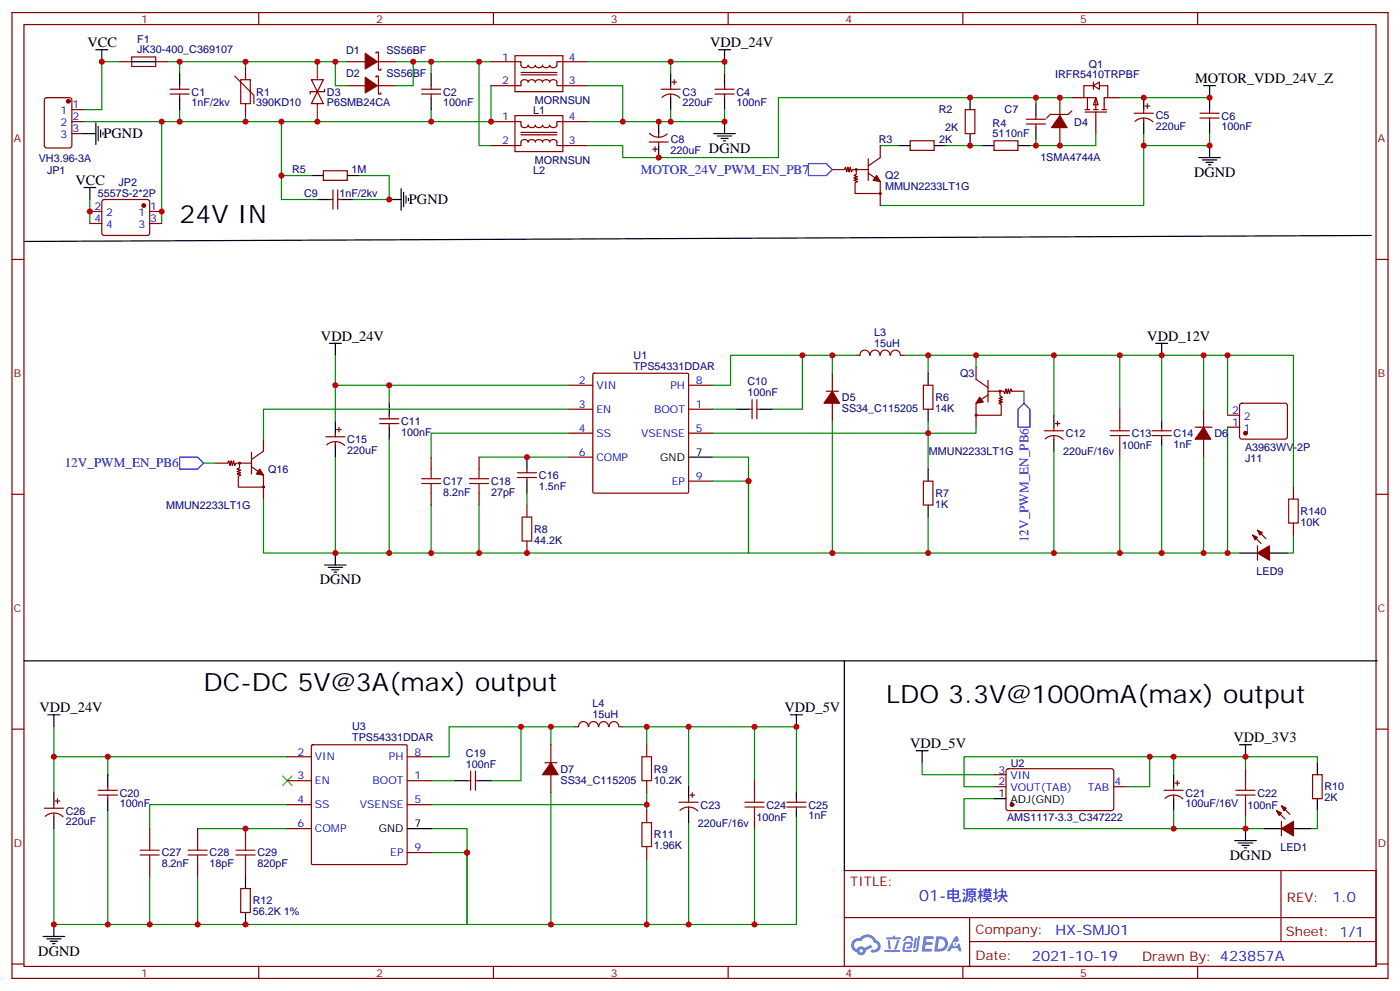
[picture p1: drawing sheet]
<svg xmlns="http://www.w3.org/2000/svg" width="412mm" height="292mm" viewBox="0 0 412 292" stroke-linecap="round" stroke-linejoin="round" font-family="sans-serif">
<g fill="none" stroke="#870000" stroke-width=".35">
<path d="M3.5 3.7h405.4v284.3h-405.4zM7.1 7.2h398.2v277.3h-398.2zM76.2 3.7v3.5M145.3 3.7v3.5M214.5 3.7v3.5M283.6 3.7v3.5M352.8 3.7v3.5M3.5 76.4h3.6M405.3 76.4h3.6M3.5 145.5h3.6M405.3 145.5h3.6M3.5 214.7h3.6"/>
<path d="M405.3 214.7h3.6M248.7 256.3h156.6v28.2h-156.6zM377.3 256.3v20.9M248.7 270.1h156.5M285.6 277.2h119.6M285.6 270.1v14.2M3.5 283.8h3.6M76.2 284.5v3.5M145.3 284.5v3.5M214.5 284.5v3.5M283.6 284.5v3.5M352.8 284.5v3.5"/>
<path d="M405.3 283.8h3.6"/>
</g>
<g fill="#5487ff">
<path d="M272.1 275.6h2.6l.3 .2-.1 .6h-2l-.1 1h1.6l.4 .4-.4 .3h-1.7l-.2 1.2 1.8 .1 .3 .3-.2 .4h-2.9z"/>
<path d="M281.4 275.7h.7l.4 1.3-.7 .3a.74 .74 0 0 0-1.1 .3 .74 .74 0 0 0 .5 1.1 .74 .74 0 0 0 .9-.7l.5-.3 .7 2.4h-.9l-.2-1h-1.9l-.5 1h-.9z"/>
<path d="M269.5 276.1h.6l-.4 2.9a.31 .31 0 0 1-.3 .3 .31 .31 0 0 1-.3-.3z"/>
<path d="M270.4 275.6h.6l-.5 4a.89 .89 0 0 1-.7 .7 .89 .89 0 0 1-.9-.3l1-.5z"/>
<path d="M266.8 275.8l.6-.2 1.2 .1 .5 1.3-.6 .1-.4-.9-1 .1a.95 .95 0 0 1-1 .8l-.1-.2z"/>
<path d="M266.4 277.5l1.8-.2a1.04 1.04 0 0 1 .6 1.1 1.04 1.04 0 0 1-.8 .9h-.7a.29 .29 0 0 1-.3-.4 .29 .29 0 0 1 .3-.2h.7l.2-.8h-1.4l-.4 1.7 1.9 .1a.29 .29 0 0 1 .3 .3 .29 .29 0 0 1-.3 .3h-2l-.4-.3 .2-2.1z"/>
<path d="M260.5 279.7h4.4a.3 .3 0 0 1 .3 .3 .3 .3 0 0 1-.3 .3h-4.3z"/>
<path d="M264.3 276.8h.6l-.5 1.6a1.02 1.02 0 0 1-.7 1.2l-.2-.3z"/>
<path d="M261.5 276.8h.6l.3 2.4-.3 .3-.3-.2z"/>
<path d="M261.1 276h1.9l.2-.5h.5l-.1 .5h1.5a.29 .29 0 0 1 .3 .3 .29 .29 0 0 1-.3 .3h-3.9z"/>
<path d="M275.8 275.6l-.6 4.5h1.4a2.27 2.27 0 0 0 2.7-2.3 2.27 2.27 0 0 0-2.7-2.2zM276.6 276.4a1.5 1.5 0 0 1 1.8 1.6 1.5 1.5 0 0 1-1.9 1.3h-.3z"/>
<path d="M251.4 276.8a2.09 2.09 0 0 0 1 3.5 1.37 1.37 0 0 0 1.5 .9 1.37 1.37 0 0 0 1.1-1.4l2-1-.5-.7-1.8 1a1.4 1.4 0 0 0-2.3 .4 1.32 1.32 0 0 1-.6-1.9 1.32 1.32 0 0 1 1.9-.4 2.02 2.02 0 0 1 2-1.3 2.02 2.02 0 0 1 1.8 1.6 1.09 1.09 0 0 1 1.1 1.4 1.09 1.09 0 0 1-1.6 .7 .41 .41 0 0 0-.5 .3 .41 .41 0 0 0 .4 .5 1.89 1.89 0 0 0 2.4-1.2 1.89 1.89 0 0 0-1.2-2.4 2.98 2.98 0 0 0-5-.6l-1 .1zM253.2 279.9a.52 .52 0 0 1 1 0 .52 .52 0 0 1-1 0z"/>
<circle cx="281.4" cy="277.9" r=".28"/>
</g>
<path d="M83.3 228.4l2.8 2.8M86.1 228.4l-2.8 2.8" fill="none" stroke="#3c3" stroke-width=".35"/>
<g fill="none" stroke="#000" stroke-width=".35">
<path d="M28.2 14.6h3.5M30 14.6v3.6M211.7 14.6h3.5M213.4 14.6v3.6M24.7 39.3h3.5M28.2 36.2v6.3M28.9 37.2v4.3M29.6 38.3v2.1M30.3 39v.7M52.9 21.7v3.5M52.9 28.8v3.5M127 21.7v3.5"/>
<path d="M127 28.8v3.5M210.3 39.3h6.3M213.4 21.7v3.5M213.4 28.8v3.5M213.4 35.8v3.5M211.3 40h4.2M212.4 40.7h2.1M213.1 41.5h.7M403.9 69.3l-396.8 1.8M248.7 194.6v61.7M14.1 210.4h3.5M15.9 210.4v3.6"/>
<path d="M232.8 210.4h3.6M234.6 210.4v3.6M365.1 219.3h3.6M366.9 219.3v3.5M31.7 228.1v3.5M31.7 235.1v3.6M134.1 229.8h3.5M141.1 229.8h3.5M202.8 231.6v3.5M202.8 238.7v3.5M234.6 233.4v1.7M234.6 238.7v1.7"/>
<path d="M269.9 221h3.5M271.6 221v3.5M292.8 235.1h3.5M345.7 228.1v3.5M345.7 235.1v3.6M72.3 258.1v3.5M119.9 243.9h7.1M363.7 247.5h6.4M364.8 248.2h4.2M365.8 248.9h2.1M366.5 249.6h.7M366.9 243.9v3.6"/>
<path d="M12.7 275.7h6.3M13.8 276.4h4.2M14.8 277.1h2.1M15.5 277.8h.7M15.9 272.2v3.5M72.3 268.6v3.6"/>
</g>
<g fill="none" stroke="#870000" stroke-width=".35">
<path d="M72.3 19.9v3.6M102.3 18.2h5.3M110.8 15.7v-.4h.7v5.3h.7v-.3M111.1 18.2h5.3M13.3 29l.5-.2h6.7l.6 .4 .1 13.7-.5 .6-6.9 .1-.7-.5v-13.6zM21.2 32.3h3.5M21.2 35.8h3.5M21.2 39.3h3.5M50.1 27.7h5.6M50.1 26.3h5.6M52.9 25.2v1.1M52.9 27.7v1.1"/>
<path d="M69.1 22.4l5.7 5.6v2.5M72.3 30.5v3.5M91.7 23.5h3.5l-1.7 3.5zM93.5 27l1.7 3.5h-3.5zM95.6 26.3v.7h-4.2v.7M124.2 27.7h5.6M124.2 26.3h5.6M127 25.2v1.1M127 27.7v1.1M210.6 27.7h5.7M210.6 26.3h5.7M213.4 25.2v1.1"/>
<path d="M213.4 27.7v1.1M91.8 219.4l.3-.1h27.5l.3 .1v34.8l-.1 .3h-27.7l-.3-.2zM162.3 219.3v5.2M190.5 219.3v3.5M28.9 234.1h5.7M28.9 232.7h5.7M31.7 231.6v1.1M31.7 234.1v1M84.7 229.8h7M84.7 222.8h7M84.7 236.9h7M119.9 229.8h7.1"/>
<path d="M119.9 222.8h7.1M119.9 236.9h7.1M137.6 229.8h1M138.6 227v5.7M140.1 229.8h1M140.1 227v5.7M160.5 224.5h3.5M162.3 228.1v5.3M190.5 229.8v3.6M190.5 238.7v3.5M200 236.2h5.7M200.3 238.6a3.8 3.8 0 0 1 5.3 .1"/>
<path d="M202.8 235.1v1.1M202.8 237.6v1.1M203.2 234.1h1.4M203.9 233.4v1.4M222.2 229.8v3.6M231.8 236.2h5.6M231.8 237.6h5.6M234.6 235.1v1.1M234.6 237.6v1.1M292.8 231.6h3.5M292.8 228.1h3.5M296.6 226.5l.4-.2 30.7 .1 .4 .6-.1 11.2-.6 .5-30.6-.1-.5-.7v-10.9z"/>
<path d="M328.1 231.6h3.5M342.9 232.7h5.6M343.2 235a3.8 3.8 0 0 1 5.2 .2M345.7 231.6v1.1M345.7 234.1v1M346.1 230.5h1.4M346.8 229.8v1.4M366.9 226.3v3.5M366.9 236.9v3.5M84.7 243.9h7M119.9 251h7.1M190.5 249.2v3.6"/>
<path d="M222.2 240.4v3.5M70.9 261.6h2.8v7h-2.8z"/>
</g>
<g fill="none" stroke="#008700" stroke-width=".35">
<path d="M35.3 18.2h-5.3v14.1h-5.3M49.4 18.2h44.1v1.7M52.9 18.2v3.5M72.3 18.2v1.7M93.5 18.2h8.8M116.4 18.2h28.2M127 18.2v3.5M141.1 18.2v24.7h3.5M172.9 18.2h40.5v3.5M52.9 32.3v3.5M72.3 34v1.8M93.5 35.8h33.5"/>
<path d="M93.5 34v1.8h-68.8M127 32.3v3.5M144.6 25.2v10.6h-17.6M172.9 25.2h10.5v10.6h-10.5M213.4 32.3v3.5h-30M15.9 214v8.8M153.5 214v15.8h-8.9M162.3 214v5.3M169.3 214h-37v8.8h-5.3M183.4 214h7.1v5.3M190.5 214h12.3v17.6M202.8 214h31.8v19.4"/>
<path d="M222.2 214v15.8M31.7 222.8v5.3M31.7 238.7v33.5M84.7 236.9h-40.6v7M84.7 222.8h-68.8v10.6M127 236.9h63.5M127 229.8h7.1M162.3 233.4v38.8M190.5 233.4v5.3M292.8 231.6h-8.8v-8.8h54.7v8.8h-7.1M292.8 235.1h-8.8v8.8h82.9v-3.5M338.7 222.8h28.2v3.5"/>
<path d="M345.7 222.8v5.3M345.7 238.7v5.2M15.9 243.9v28.3h121.7v-21.2h-10.6M44.1 258.1v14.1M58.2 258.1v14.1M58.2 243.9h26.5M127 243.9h10.6v28.3h24.7M190.5 252.8v19.4h-28.2M202.8 242.2v30h-12.3M222.2 243.9v28.3M234.6 240.4v31.8h-31.8"/>
</g>
<g fill="#870000" stroke="#870000" stroke-width=".35">
<path d="M162.3 224.5l2.1 3.6h-4.6z"/>
<path d="M107.6 15.7l3.5 2.5-3.5 2.1z"/>
<circle cx="298.1" cy="236.9" r=".53"/>
<circle cx="20.1" cy="29.8" r=".53"/>
</g>
<path d="M70.9 23.5h2.8v7h-2.8zM189.1 222.8h2.8v7h-2.8zM219.4 237.6h5.7M219.4 236.2h5.7M222.2 233.4v2.8M222.2 237.6v2.8M364.1 234.1h5.6M364.1 232.7h5.6M366.9 229.8v2.9M366.9 234.1v2.8M189.1 242.2h2.8v7h-2.8z" fill="none" stroke="#a10000" stroke-width=".35"/>
<path d="M93.5 19.9v3.6M93.5 30.5v3.5" fill="none" stroke="#8c2424" stroke-width=".35"/>
<g fill="#fff" stroke="#870000" stroke-width=".35">
<path d="M322.8 28.8l.7 2.1h-1.4z"/>
<path d="M322.1 25.2l1.7-1v2.1z"/>
</g>
<g fill="none" stroke="#870000" stroke-width=".35">
<path d="M35.3 18.2h3.5M45.9 18.2h3.5M144.6 18.2h8.9v1a1.15 1.15 0 0 0 1 .7 1.15 1.15 0 0 0 1.1-.7 1.15 1.15 0 0 0 1 .7 1.15 1.15 0 0 0 1.1-.7 1.15 1.15 0 0 0 1 .7 1.15 1.15 0 0 0 1.1-.7 1.15 1.15 0 0 0 1.1 .7 1.15 1.15 0 0 0 1-.7 1.15 1.15 0 0 0 1.1 .7 1.15 1.15 0 0 0 1-.7v-1h8.9M151.7 16.4h14.1v10.6h-14.1zM102.3 25.2h5.3M110.8 22.8v-.4h.7v5.3h.7v-.4M111.1 25.2h5.3M144.6 25.2h8.9v-1a1.15 1.15 0 0 1 1-.7 1.15 1.15 0 0 1 1.1 .7 1.15 1.15 0 0 1 1-.7 1.15 1.15 0 0 1 1.1 .7 1.15 1.15 0 0 1 1.1-.7 1.15 1.15 0 0 1 1 .7 1.15 1.15 0 0 1 1.1-.7 1.15 1.15 0 0 1 1 .7 1.15 1.15 0 0 1 1.1-.7 1.15 1.15 0 0 1 1 .7v1h8.9M144.6 35.8h8.9v1.1a1.15 1.15 0 0 0 1 .7 1.15 1.15 0 0 0 1.1-.7 1.15 1.15 0 0 0 1 .7 1.15 1.15 0 0 0 1.1-.7 1.15 1.15 0 0 0 1 .7 1.15 1.15 0 0 0 1.1-.7 1.15 1.15 0 0 0 1.1 .7 1.15 1.15 0 0 0 1-.7 1.15 1.15 0 0 0 1.1 .7 1.15 1.15 0 0 0 1-.7v-1.1h8.9M151.7 34h14.1v10.6h-14.1zM153.5 21.3h10.5M153.5 22h10.5"/>
<path d="M153.5 39h10.5M153.5 39.7h10.5M191.3 39.3a3.8 3.8 0 0 0 5.3 .1M194 39.3v1.1M194.7 26.3h5.7M195 28.7a3.8 3.8 0 0 1 5.3 .1M197.6 25.2v1.1M197.6 27.7v1.1M197.9 24.2h1.4M198.6 23.5v1.4M284.3 32.3h2.9v7h-2.9zM302.3 36.5h5.7"/>
<path d="M302.3 35.1h5.7M305.2 34v1.1M305.2 36.5v1.1M312.2 28.8v5.2M312.2 37.6v5.3M315.7 32.6l-1 1.1h-5.3l-1.1 1M315.7 28.8h3.6M319.3 28.8h3.5v3.5M319.6 33h6.4M319.6 32.3h1.4M320.3 28.8v3.5M322.1 25.2h-2.8v3.6"/>
<path d="M322.1 24.2v2.1M322.1 32.3h1.4M322.8 33v6.3M323.8 25.2h2.5v3.6h-1v3.5M324.6 32.3h1.4M326.3 28.8h3.5M334.1 33.3h5.6M334.4 35.7a3.8 3.8 0 0 1 5.2 .2M336.9 32.3v1M336.9 34.7v1.1M337.3 31.2h1.4M338 30.5v1.4"/>
<path d="M353.5 34.7h5.6M353.5 33.3h5.6M356.3 32.3v1M356.3 34.7v1.1M30.2 58.9l.5-.2h12.7l.5 .2 .2 .5-.1 9.5-.6 .4h-13l-.4-.7v-9.2zM95.2 50.3h7.1v2.8h-7.1zM97 58.7h1.1M98.1 55.9v5.7M99.5 55.9v5.7M99.5 58.7h1M144.6 42.9h8.9v-1.1a1.15 1.15 0 0 1 1-.7 1.15 1.15 0 0 1 1.1 .7 1.15 1.15 0 0 1 1-.7 1.15 1.15 0 0 1 1.1 .7 1.15 1.15 0 0 1 1.1-.7 1.15 1.15 0 0 1 1 .7 1.15 1.15 0 0 1 1.1-.7 1.15 1.15 0 0 1 1 .7 1.15 1.15 0 0 1 1.1-.7 1.15 1.15 0 0 1 1 .7v1.1h8.9M191.2 41.8h5.6"/>
<path d="M192.3 43.9h1.4M193 43.2v1.4M194 41.8v1.1M245.2 49.9h3.5l.4-.7 .3 1.4 .4-1.4 .3 1.4 .4-1.4 .3 1.4 .4-.7h4.6M252.2 49.9v1.4l-.7 .4 1.1 .3-1.1 .4 1.1 .3-1.1 .4 1.1 .3-.7 .4v3.2h7.4v-3.6l-3.5-2.4M255.8 46.7v6.4M259.3 42.9v3.5l-3.5 2.5M259.3 57v3.5M268.1 41.5h7.1v2.8h-7.1zM292.8 41.5h7.1v2.8h-7.1zM26.5 62.3h3.5M26.5 65.8h3.5"/>
<path d="M44.1 62.3h3.5M44.1 65.8h3.5M167.6 113.4h7M174.7 110.1l.3-.2h27.5l.3 .2v34.7l-.1 .3-27.7 .1-.3-.2zM202.8 113.4h7.1M221.5 117.7v5.6M223 117.7v5.6M243.4 115.2h3.5M245.2 109.9v5.3M245.2 118.7v5.3M256.1 104.6a1.41 1.41 0 0 0-1.4-1.5 1.41 1.41 0 0 0-1.4 1.5h-1.1M256.3 104.6a1.41 1.41 0 0 1 1.4-1.5 1.41 1.41 0 0 1 1.4 1.5"/>
<path d="M259.3 104.6a1.41 1.41 0 0 1 1.4-1.5 1.41 1.41 0 0 1 1.4 1.5M262.4 104.6a1.41 1.41 0 0 1 1.4-1.5 1.41 1.41 0 0 1 1.4 1.5M265.3 104.6h1M272 113.4h2.8v7.1h-2.8zM287.5 108.1v3.6l3.5 2.4M291 115.2h4.6l.4 .7 .3-1.4 .4 1.4 .3-1.4 .4 1.4 .3-1.4 .4 .7h3.5M291 112v6.4M294.6 115.2v1.4l.7 .3-1.1 .4 1.1 .4-1.1 .3 1.1 .4-1.1 .3 .7 .4v3.1h-7.4v-3.5l3.5-2.5M365.4 118.9l.4-.2h12.7l.5 .2 .2 .5v9.5l-.7 .4-12.9-.1-.5-.6v-9.2zM63.5 136.3h3.5l.4-.7 .3 1.5 .4-1.5 .3 1.5 .4-1.5 .3 1.5 .4-.8h4.6M70.6 136.3v1.5l-.8 .3 1.1 .4-1.1 .3 1.1 .4-1.1 .3 1.1 .4-.7 .3v3.2h7.4v-3.5l-3.5-2.5M74.1 133.2v6.3"/>
<path d="M77.6 129.3v3.5l-3.5 2.5M96 128.6h5.6M96.2 131a3.8 3.8 0 0 1 5.3 .1M98.8 127.5v1.1M98.8 130v1.1M99.1 126.5h1.4M99.8 125.8v1.4M111.8 124.7h5.7M111.8 123.3h5.7M114.7 122.2v1.1M114.7 124.7v1.1M127 134.6v3.5"/>
<path d="M141.1 134.6v3.5M152.4 139.2h5.6M155.2 138.1v1.1M167.6 120.5h7M167.6 127.5h7M167.6 134.6h7M202.8 120.5h7.1M202.8 127.5h7.1M220.5 120.5h1M223 120.5h1M287.5 122.2v3.6M307.6 126.8h5.7"/>
<path d="M307.9 129.2a3.8 3.8 0 0 1 5.3 .2M310.4 125.8v1M310.4 128.2v1.1M310.8 124.7h1.4M311.5 124v1.4M329.8 120.5v3.5M329.8 131.1v3.5M339.4 128.2h5.6M339.4 126.8h5.6M342.2 125.8v1M342.2 128.2v1.1M352.1 125.8h4.9"/>
<path d="M354.5 120.5v5.3M354.5 129.3v5.3M361.6 125.8h3.5M361.6 122.2h3.5M77.6 143.4v3.5M127 145.2v3.5M141.1 145.2v3.5M152.4 140.6h5.6M155.2 140.6v1M155.2 148.7v3.5M155.2 159.3v3.5M202.8 141.6h7.1"/>
<path d="M272 141.6h2.8v7.1h-2.8zM369 157.5l2.5 2.5M370.4 156.1l2.5 2.5M381 143.4v3.5M381 154v3.5M370.4 160.7v4.2M173.2 213.9a1.41 1.41 0 0 0-1.4-1.5 1.41 1.41 0 0 0-1.4 1.5l-1.1 .1M173.4 213.9a1.41 1.41 0 0 1 1.4-1.5 1.41 1.41 0 0 1 1.4 1.5M176.4 213.9a1.41 1.41 0 0 1 1.4-1.5 1.41 1.41 0 0 1 1.4 1.5M179.5 213.9a1.41 1.41 0 0 1 1.4-1.5 1.41 1.41 0 0 1 1.4 1.5M182.4 214h1M13.1 237.9h5.6"/>
<path d="M15.9 236.9v1M15.9 239.4v1M16.2 235.8h1.4M16.9 235.1v1.4M376.1 238.7l2.4 2.4M377.5 237.2l2.4 2.5M386.6 228.1h2.9v7h-2.9zM13.3 240.3a3.8 3.8 0 0 1 5.3 .2M44.1 243.9v3.6M44.1 254.5v3.6M58.2 243.9v3.6M58.2 254.5v3.6"/>
<path d="M72.3 243.9v3.6M72.3 254.5v3.6M377.5 241.8v4.3"/>
<circle cx="252.2" cy="49.9" r=".26"/>
<circle cx="259.3" cy="57" r=".26"/>
<circle cx="294.6" cy="115.2" r=".26"/>
<circle cx="70.6" cy="136.3" r=".26"/>
<circle cx="287.5" cy="122.2" r=".26"/>
<circle cx="77.6" cy="143.4" r=".26"/>
</g>
<g fill="none" stroke="#000" stroke-width=".35">
<path d="M38.8 18.2h7.1M194 35.8v3.5M197.6 21.7v3.5M197.6 28.8v3.5M285.8 28.8v3.5M285.8 39.3v3.6M305.2 30.5v3.5M305.2 37.6v3.5M336.9 28.8v3.5M336.9 35.8v3.5M354.5 25.2h3.6M356.3 25.2v7.1"/>
<path d="M356.3 35.8v3.5M24.7 55.2h3.5M26.5 55.2v3.5M91.7 51.7h3.5M93.5 58.7h3.5M100.5 58.7h3.6M102.3 51.7h3.5M114.7 58.7h3.5M118.2 55.6v6.3M118.9 56.6v4.3M119.6 57.7v2.1M120.3 58.4v.7"/>
<path d="M194 42.9v3.5M264.6 42.9h3.5M275.2 42.9h3.5M289.3 42.9h3.5M299.9 42.9h3.5M353.1 46.4h6.4M354.2 47.1h4.2M355.2 47.8h2.2M356 48.5h.7M356.3 42.9v3.5M97 101.1h3.5M98.8 101.1v3.5"/>
<path d="M114.7 118.7v3.5M273.4 109.9v3.5M340.4 101.1h3.6M342.2 101.1v3.5M98.8 124v3.5M98.8 131.1v3.5M114.7 125.8v3.5M155.2 134.6v3.5M202.8 134.6h7.1M217 120.5h3.5M224 120.5h3.5M273.4 120.5v3.5"/>
<path d="M273.4 138.1v3.5M310.4 122.2v3.6M310.4 129.3v3.5M342.2 124v1.8M342.2 129.3v1.8M155.2 141.6v3.6M273.4 148.7v3.5M95.6 166.3h6.4M96.7 167h4.2M97.7 167.7h2.1M98.4 168.5h.7M98.8 162.8v3.5"/>
<path d="M365.1 162.8h5.3M373.9 162.8h5.3M7.1 194.6h398.6M15.9 233.4v3.5M388.1 224.5v3.6M388.1 235.1v3.6M15.9 240.4v3.5M372.2 243.9h5.3M381 243.9h5.3"/>
</g>
<g fill="none" stroke="#008700" stroke-width=".35">
<path d="M98.8 18.2v7h3.5M121.7 18.2v7h-5.3M197.6 18.2v3.5M47.6 35.8v30M82.9 35.8v15.9M197.6 32.3v3.5M305.2 28.8v1.7M315.7 28.8h-86.4v17.6h-45.9v-3.5h-10.5M322.8 39.3v3.6h-19.4M329.8 28.8h26.5M336.9 39.3v3.6h19.4v-3.6M26.5 58.7v7.1"/>
<path d="M91.7 51.7h-8.8v7h10.6M105.8 51.7h8.9v7h-10.6M259.3 42.9h5.3M278.7 42.9h10.6M305.2 41.1v1.8M336.9 42.9v17.6h-77.6M98.8 104.6v8.8M114.7 113.4v5.3M167.6 113.4h-68.8v10.6M236.4 104.6v15.9h-8.9M245.2 104.6v5.3M252.2 104.6h-37v8.8h-5.3"/>
<path d="M266.3 104.6h7.1v5.3M273.4 104.6h37v17.6M287.5 104.6v3.5M301.6 115.2v3.5M310.4 104.6h31.8v19.4M329.8 104.6v15.9M342.2 104.6h19.4v17.6M354.5 104.6v15.9M361.6 104.6h19.4v38.8M60 136.3h3.5M98.8 134.6v28.2h121.7v-21.2h-10.6M114.7 129.3v33.5"/>
<path d="M141.1 134.6h26.5M167.6 127.5h-40.6v7.1M167.6 120.5h-90v8.8M209.9 134.6h10.6v28.2h24.7M209.9 120.5h7.1M245.2 124v38.8M273.4 124v14.1M287.5 125.8v1.7h-77.6M310.4 132.8v30h-37M329.8 134.6v28.2M342.2 131.1v31.7h-31.8M354.5 134.6v28.2"/>
<path d="M361.6 125.8v37h-19.4M77.6 146.9v15.9h21.2M127 148.7v14.1M141.1 148.7v14.1M155.2 145.2v3.5M273.4 152.2v10.6h-28.2M381 157.5v5.3h-1.8M361.6 162.8h3.5M271.6 224.5v3.6h21.2M366.9 222.8h21.2v1.7M388.1 238.7v5.2h-1.8M366.9 243.9h5.3"/>
</g>
<g fill="#870000" stroke="#870000" stroke-width=".35">
<path d="M312.2 34l2.1 3.6h-4.6z"/>
<path d="M258.2 51.7l1.1 1.7-2.1-.3z"/>
<path d="M377.5 243.9l3.5-2.1v4.3z"/>
<path d="M376.1 238.7l1.4 .7-.7 .7z"/>
<path d="M377.5 237.2l1.4 .7-.7 .8z"/>
<path d="M107.6 22.8l3.5 2.4-3.5 2.1z"/>
<path d="M245.2 115.2l2.1 3.5h-4.6z"/>
<path d="M76.6 138.1l1 1.8-2.1-.4z"/>
<path d="M354.5 125.8l2.2 3.5h-4.6z"/>
<path d="M288.6 116.9l1 1.5-2.1 .3z"/>
<path d="M370.4 162.8l3.5-2.1v4.2z"/>
<path d="M369 157.5l1.4 .7-.7 .7z"/>
<path d="M370.4 156.1l1.4 .7-.7 .7z"/>
<circle cx="366.9" cy="127.5" r=".53"/>
<circle cx="42.3" cy="60.5" r=".53"/>
</g>
<g fill="none" stroke="#a10000" stroke-width=".35">
<path d="M38.8 16.8h7.1v2.8h-7.1zM127 138.1v2.8M141.1 138.1v2.8M327 128.2h5.7M327 126.8h5.7M329.8 124v2.8M329.8 128.2v2.9M124.2 142.3h5.6M124.2 140.9h5.6M127 142.3v2.9M138.3 142.3h5.6M138.3 140.9h5.6"/>
<path d="M141.1 142.3v2.9M153.8 152.2h2.8v7.1h-2.8zM379.6 146.9h2.8v7.1h-2.8zM41.3 251.7h5.6M41.3 250.3h5.6M44.1 247.5v2.8M44.1 251.7v2.8M55.4 251.7h5.6M55.4 250.3h5.6M58.2 247.5v2.8M58.2 251.7v2.8M69.5 251.7h5.6"/>
<path d="M69.5 250.3h5.6M72.3 247.5v2.8M72.3 251.7v2.8"/>
</g>
<path d="M238.1 48.2h5.3l1.8 1.7-1.8 1.8h-5.3zM52.9 134.6h5.3l1.8 1.7-1.8 1.8h-5.3zM299.9 120.5l1.7-1.8 1.8 1.8v5.3h-3.5z" fill="none" stroke="#00f" stroke-width=".35"/>
<g fill="#c00">
<circle cx="72.3" cy="272.2" r=".88"/>
<circle cx="222.3" cy="272.2" r=".88"/>
<circle cx="137.6" cy="251" r=".88"/>
<circle cx="222.3" cy="214" r=".88"/>
<circle cx="190.5" cy="214" r=".88"/>
<circle cx="162.3" cy="214" r=".88"/>
<circle cx="153.5" cy="214" r=".88"/>
<circle cx="190.5" cy="236.9" r=".88"/>
<circle cx="190.5" cy="272.2" r=".88"/>
<circle cx="31.8" cy="222.8" r=".88"/>
<circle cx="15.9" cy="222.8" r=".88"/>
<circle cx="58.2" cy="272.2" r=".88"/>
<circle cx="44.1" cy="272.2" r=".88"/>
<circle cx="31.8" cy="272.2" r=".88"/>
<circle cx="338.7" cy="222.8" r=".88"/>
<circle cx="345.7" cy="222.8" r=".88"/>
<circle cx="345.7" cy="243.9" r=".88"/>
<circle cx="366.9" cy="243.9" r=".88"/>
<circle cx="366.9" cy="222.8" r=".88"/>
<circle cx="15.9" cy="272.2" r=".88"/>
<circle cx="162.3" cy="272.2" r=".88"/>
<circle cx="30" cy="18.2" r=".88"/>
<circle cx="127" cy="18.2" r=".88"/>
<circle cx="93.5" cy="18.2" r=".88"/>
<circle cx="72.3" cy="18.2" r=".88"/>
<circle cx="52.9" cy="35.8" r=".88"/>
<circle cx="72.3" cy="35.8" r=".88"/>
<circle cx="52.9" cy="18.2" r=".88"/>
<circle cx="93.5" cy="35.8" r=".88"/>
<circle cx="127" cy="35.8" r=".88"/>
<circle cx="234.6" cy="214" r=".88"/>
<circle cx="202.8" cy="214" r=".88"/>
<circle cx="202.8" cy="272.2" r=".88"/>
<circle cx="183.4" cy="35.8" r=".88"/>
<circle cx="213.4" cy="35.8" r=".88"/>
<circle cx="141.1" cy="18.2" r=".88"/>
<circle cx="213.4" cy="18.2" r=".88"/>
<circle cx="356.3" cy="42.9" r=".88"/>
<circle cx="356.3" cy="28.8" r=".88"/>
<circle cx="285.8" cy="42.9" r=".88"/>
<circle cx="312.2" cy="42.9" r=".88"/>
<circle cx="305.2" cy="42.9" r=".88"/>
<circle cx="305.2" cy="28.8" r=".88"/>
<circle cx="285.8" cy="28.8" r=".88"/>
<circle cx="336.9" cy="42.9" r=".88"/>
<circle cx="312.2" cy="28.8" r=".88"/>
<circle cx="114.7" cy="58.7" r=".88"/>
<circle cx="121.7" cy="18.2" r=".88"/>
<circle cx="98.8" cy="18.2" r=".88"/>
<circle cx="336.9" cy="28.8" r=".88"/>
<circle cx="194" cy="46.4" r=".88"/>
<circle cx="194" cy="35.8" r=".88"/>
<circle cx="310.4" cy="162.8" r=".88"/>
<circle cx="310.4" cy="104.6" r=".88"/>
<circle cx="245.2" cy="162.8" r=".88"/>
<circle cx="98.8" cy="162.8" r=".88"/>
<circle cx="114.7" cy="162.8" r=".88"/>
<circle cx="127" cy="162.8" r=".88"/>
<circle cx="141.1" cy="162.8" r=".88"/>
<circle cx="98.8" cy="113.4" r=".88"/>
<circle cx="114.7" cy="113.4" r=".88"/>
<circle cx="220.5" cy="141.6" r=".88"/>
<circle cx="273.4" cy="162.8" r=".88"/>
<circle cx="273.4" cy="127.5" r=".88"/>
<circle cx="236.4" cy="104.6" r=".88"/>
<circle cx="245.2" cy="104.6" r=".88"/>
<circle cx="273.4" cy="104.6" r=".88"/>
<circle cx="329.8" cy="104.6" r=".88"/>
<circle cx="329.8" cy="162.8" r=".88"/>
<circle cx="144.6" cy="35.8" r=".88"/>
<circle cx="197.6" cy="35.8" r=".88"/>
<circle cx="197.6" cy="18.2" r=".88"/>
<circle cx="82.9" cy="35.8" r=".88"/>
<circle cx="82.9" cy="51.7" r=".88"/>
<circle cx="342.2" cy="104.6" r=".88"/>
<circle cx="342.2" cy="162.8" r=".88"/>
<circle cx="354.5" cy="104.6" r=".88"/>
<circle cx="354.5" cy="162.8" r=".88"/>
<circle cx="155.2" cy="162.8" r=".88"/>
<circle cx="155.2" cy="134.6" r=".88"/>
<circle cx="72.3" cy="243.9" r=".88"/>
<circle cx="287.5" cy="104.6" r=".88"/>
<circle cx="26.5" cy="62.3" r=".88"/>
<circle cx="47.6" cy="35.8" r=".88"/>
<circle cx="47.6" cy="62.3" r=".88"/>
<circle cx="361.6" cy="162.8" r=".88"/>
<circle cx="361.6" cy="104.6" r=".88"/>
</g>
<g font-size="7.4">
<text x="52.9" y="65.8">24V IN</text>
<text x="60" y="203.4">DC-DC 5V@3A(max) output</text>
<text x="261.1" y="206.9">LDO 3.3V@1000mA(max) output</text>
</g>
<text font-size="4.6" fill="#00f" x="270.8" y="265.3">01-电源模块</text>
<g font-size="4.2">
<text x="25.8" y="13.9">VCC</text>
<text x="209.2" y="13.9">VDD_24V</text>
<text x="352.1" y="24.5">MOTOR_VDD_24V_Z</text>
<text x="30.5" y="40.8">PGND</text>
<text x="208.8" y="45">DGND</text>
<text x="351.7" y="52">DGND</text>
<text x="22.2" y="54.5">VCC</text>
<text x="120.5" y="60.2">PGND</text>
<text x="94.5" y="100.4">VDD_24V</text>
<text x="338" y="100.4">VDD_12V</text>
<text x="94.2" y="172">DGND</text>
<text x="11.6" y="209.7">VDD_24V</text>
<text x="231.1" y="209.7">VDD_5V</text>
<text x="268.1" y="220.3">VDD_5V</text>
<text x="363.4" y="218.5">VDD_3V3</text>
<text x="362.3" y="253.1">DGND</text>
<text x="11.3" y="281.3">DGND</text>
</g>
<g font-size="4.2" fill="#00f">
<text x="392.5" y="265.6">1.0</text>
<text x="310.9" y="275.1">HX-SMJ01</text>
<text x="304" y="282.9">2021-10-19</text>
</g>
<g font-size="3.9" fill="#00f">
<text x="188.7" y="51.2">MOTOR_24V_PWM_EN_PB7</text>
<text x="19.1" y="137.5">12V_PWM_EN_PB6</text>
<text x="303" y="159.6" transform="rotate(-90 303 159.6)">12V_PWM_EN_PB6</text>
</g>
<g font-size="3.9" fill="#800">
<text x="250.5" y="260.9">TITLE:</text>
<text x="379.1" y="265.6">REV:</text>
<text x="287.4" y="275.1">Company:</text>
<text x="378.7" y="275.7">Sheet: 1/1</text>
<text x="287.4" y="282.8">Date:</text>
<text x="336.4" y="282.8">Drawn By: 423857A</text>
</g>
<g font-size="3.2" fill="#800">
<text x="41.6" y="6.7">1</text>
<text x="110.8" y="6.7">2</text>
<text x="179.9" y="6.7">3</text>
<text x="249.1" y="6.7">4</text>
<text x="318.2" y="6.7">5</text>
<text x="4.1" y="41.8">A</text>
<text x="405.9" y="41.8">A</text>
<text x="4.1" y="110.9">B</text>
<text x="405.9" y="110.9">B</text>
<text x="4.1" y="180.1">C</text>
<text x="405.9" y="180.1">C</text>
<text x="4.1" y="249.2">D</text>
<text x="405.9" y="249.2">D</text>
<text x="41.6" y="287.5">1</text>
<text x="110.8" y="287.5">2</text>
<text x="179.9" y="287.5">3</text>
<text x="249.1" y="287.5">4</text>
<text x="318.2" y="287.5">5</text>
</g>
<g font-size="3.2" fill="#000080">
<text x="40.4" y="15.7">JK30-400_C369107</text>
<text x="40.4" y="12.5">F1</text>
<text x="102" y="15.8">D1</text>
<text x="113.8" y="15.8">SS56BF</text>
<text x="102" y="22.8">D2</text>
<text x="113.8" y="22.8">SS56BF</text>
<text x="310.8" y="22.8">IRFR5410TRPBF</text>
<text x="320.7" y="19.9">Q1</text>
<text x="56.4" y="28.1">C1</text>
<text x="75.5" y="28.1">R1</text>
<text x="96.3" y="28.1">D3</text>
<text x="130.5" y="28.2">C2</text>
<text x="201.1" y="28.1">C3</text>
<text x="217" y="28.2">C4</text>
<text x="56.4" y="31.3">1nF/2kv</text>
<text x="75.5" y="31.3">390KD10</text>
<text x="96.3" y="31.3">P6SMB24CA</text>
<text x="130.5" y="31.3">100nF</text>
<text x="157.1" y="33.7">L1</text>
<text x="157.5" y="30.5">MORNSUN</text>
<text x="201.1" y="31.3">220uF</text>
<text x="217" y="31.3">100nF</text>
<text x="276.5" y="33.4">R2</text>
<text x="295.9" y="33.4">C7</text>
<text x="340.4" y="35.2">C5</text>
<text x="359.8" y="35.2">C6</text>
<text x="278.4" y="38.7">2K</text>
<text x="292.4" y="40.4">5110nF</text>
<text x="292.4" y="37.3">R4</text>
<text x="316.4" y="37">D4</text>
<text x="340.4" y="38.4">220uF</text>
<text x="359.8" y="38.3">100nF</text>
<text x="11.4" y="47.6">VH3.96-3A</text>
<text x="197.6" y="45.4">220uF</text>
<text x="197.6" y="42.2">C8</text>
<text x="258.9" y="42.2">R3</text>
<text x="276.7" y="42.2">2K</text>
<text x="306.5" y="47.5">1SMA4744A</text>
<text x="13.9" y="51.1">JP1</text>
<text x="86" y="51">R5</text>
<text x="103.5" y="51">1M</text>
<text x="157.1" y="51.3">L2</text>
<text x="157.5" y="48.2">MORNSUN</text>
<text x="260.7" y="52.8">Q2</text>
<text x="28.8" y="58.1">5557S-2*2P</text>
<text x="34.9" y="54.6">JP2</text>
<text x="89.6" y="58.1">C9</text>
<text x="100" y="58.1">1nF/2kv</text>
<text x="260.7" y="56">MMUN2233LT1G</text>
<text x="257.5" y="98.8">L3</text>
<text x="186.6" y="105.7">U1</text>
<text x="257.5" y="102">15uH</text>
<text x="186.6" y="108.8">TPS54331DDAR</text>
<text x="220.2" y="113.4">C10</text>
<text x="282.9" y="111">Q3</text>
<text x="220.2" y="116.6">100nF</text>
<text x="248" y="118.1">D5</text>
<text x="275.5" y="118.1">R6</text>
<text x="118.2" y="125.2">C11</text>
<text x="248" y="121.3">SS34_C115205</text>
<text x="275.5" y="121.3">14K</text>
<text x="102.3" y="130.4">C15</text>
<text x="118.2" y="128.3">100nF</text>
<text x="314" y="128.7">C12</text>
<text x="333.4" y="128.7">C13</text>
<text x="345.7" y="131.8">1nF</text>
<text x="345.7" y="128.7">C14</text>
<text x="357.7" y="128.7">D6</text>
<text x="102.3" y="133.7">220uF</text>
<text x="273.6" y="134">MMUN2233LT1G</text>
<text x="313.2" y="134">220uF/16v</text>
<text x="330.5" y="132.2">100nF</text>
<text x="366.8" y="132.8">A3963WV-2P</text>
<text x="366.8" y="136">J11</text>
<text x="79" y="139.3">Q16</text>
<text x="130.5" y="142.8">C17</text>
<text x="144.6" y="142.8">C18</text>
<text x="158.8" y="141">C16</text>
<text x="49" y="149.8">MMUN2233LT1G</text>
<text x="130.5" y="146">8.2nF</text>
<text x="144.6" y="146">27pF</text>
<text x="158.7" y="144.2">1.5nF</text>
<text x="275.5" y="149.5">1K</text>
<text x="275.5" y="146.3">R7</text>
<text x="383.1" y="154.8">10K</text>
<text x="383.1" y="151.6">R140</text>
<text x="157.3" y="160.1">44.2K</text>
<text x="157.3" y="156.9">R8</text>
<text x="370.1" y="169.3">LED9</text>
<text x="174.6" y="208.2">L4</text>
<text x="103.7" y="215">U3</text>
<text x="174.6" y="211.4">15uH</text>
<text x="103.7" y="218.2">TPS54331DDAR</text>
<text x="137.2" y="226">100nF</text>
<text x="137.2" y="222.8">C19</text>
<text x="165.1" y="227.4">D7</text>
<text x="192.6" y="227.4">R9</text>
<text x="297.8" y="225.7">U2</text>
<text x="165.1" y="230.7">SS34_C115205</text>
<text x="192.6" y="230.7">10.2K</text>
<text x="390.2" y="232.7">R10</text>
<text x="19.4" y="239.8">C26</text>
<text x="35.3" y="237.7">100nF</text>
<text x="35.3" y="234.5">C20</text>
<text x="206.4" y="238">C23</text>
<text x="225.8" y="238">C24</text>
<text x="238.1" y="238.1">C25</text>
<text x="349.2" y="237.7">100uF/16V</text>
<text x="349.2" y="234.5">C21</text>
<text x="367.5" y="238.1">100nF</text>
<text x="370.4" y="234.5">C22</text>
<text x="390.2" y="235.9">2K</text>
<text x="19.4" y="243">220uF</text>
<text x="205.6" y="243.3">220uF/16v</text>
<text x="222.9" y="241.6">100nF</text>
<text x="238.1" y="241.2">1nF</text>
<text x="296.6" y="241.6">AMS1117-3.3_C347222</text>
<text x="192.6" y="250.1">1.96K</text>
<text x="192.6" y="246.8">R11</text>
<text x="377.2" y="250.4">LED1</text>
<text x="47.6" y="255.4">8.2nF</text>
<text x="47.6" y="252.1">C27</text>
<text x="61.7" y="255.4">18pF</text>
<text x="61.7" y="252.1">C28</text>
<text x="75.8" y="255.4">820pF</text>
<text x="75.9" y="252.1">C29</text>
<text x="74.4" y="269.4">56.2K 1%</text>
<text x="74.4" y="266.3">R12</text>
</g>
<g font-size="3.2" fill="#00f">
<text x="147.9" y="17.8">1</text>
<text x="167.6" y="17.8">4</text>
<text x="147.9" y="24.9">2</text>
<text x="167.6" y="24.9">3</text>
<text x="17.8" y="33.7">1</text>
<text x="21.3" y="31.9">1</text>
<text x="21.3" y="35.5">2</text>
<text x="147.9" y="35.5">1</text>
<text x="167.6" y="35.5">4</text>
<text x="17.8" y="37.2">2</text>
<text x="17.8" y="40.7">3</text>
<text x="21.3" y="39">3</text>
<text x="147.9" y="42.5">2</text>
<text x="167.6" y="42.5">3</text>
<text x="27.8" y="65.4">4</text>
<text x="27.8" y="61.9">2</text>
<text x="31.3" y="63.7">2</text>
<text x="40.8" y="63.7">1</text>
<text x="44.3" y="61.9">1</text>
<text x="44.3" y="65.4">3</text>
<text x="31.3" y="67.2">4</text>
<text x="40.8" y="67.2">3</text>
<text x="170.5" y="113.1">2</text>
<text x="205" y="113.1">8</text>
<text x="175.7" y="114.5">VIN</text>
<text x="197.5" y="114.5">PH</text>
<text x="170.5" y="120.1">3</text>
<text x="175.7" y="121.5">EN</text>
<text x="192.7" y="121.5">BOOT</text>
<text x="205" y="120.1">1</text>
<text x="362.9" y="125.4">1</text>
<text x="362.9" y="121.9">2</text>
<text x="366.4" y="123.6">2</text>
<text x="170.5" y="127.2">4</text>
<text x="175.7" y="128.6">SS</text>
<text x="188.9" y="128.6">VSENSE</text>
<text x="205" y="127.2">5</text>
<text x="366.4" y="127.2">1</text>
<text x="170.5" y="134.2">6</text>
<text x="175.7" y="135.6">COMP</text>
<text x="197.9" y="142.7">EP</text>
<text x="205" y="141.3">9</text>
<text x="87.6" y="222.4">2</text>
<text x="92.8" y="223.8">VIN</text>
<text x="114.6" y="223.8">PH</text>
<text x="122.1" y="222.4">8</text>
<text x="294.1" y="227.7">3</text>
<text x="87.6" y="229.5">3</text>
<text x="92.8" y="230.9">EN</text>
<text x="109.8" y="230.9">BOOT</text>
<text x="122.1" y="229.5">1</text>
<text x="294.1" y="231.2">2</text>
<text x="297.6" y="233">VOUT(TAB)</text>
<text x="297.6" y="229.5">VIN</text>
<text x="320.5" y="233">TAB</text>
<text x="328.3" y="231.2">4</text>
<text x="87.6" y="236.5">4</text>
<text x="92.8" y="237.9">SS</text>
<text x="106" y="237.9">VSENSE</text>
<text x="122.1" y="236.5">5</text>
<text x="87.6" y="243.6">6</text>
<text x="92.8" y="245">COMP</text>
<text x="122.1" y="250.6">9</text>
<text x="115" y="252.1">EP</text>
</g>
<g font-size="3.2">
<text x="194.5" y="135.6">GND</text>
<text x="205" y="134.2">7</text>
<text x="294.1" y="234.8">1</text>
<text x="297.6" y="236.5">ADJ(GND)</text>
<text x="111.6" y="245">GND</text>
<text x="122.1" y="243.6">7</text>
</g>
</svg>
